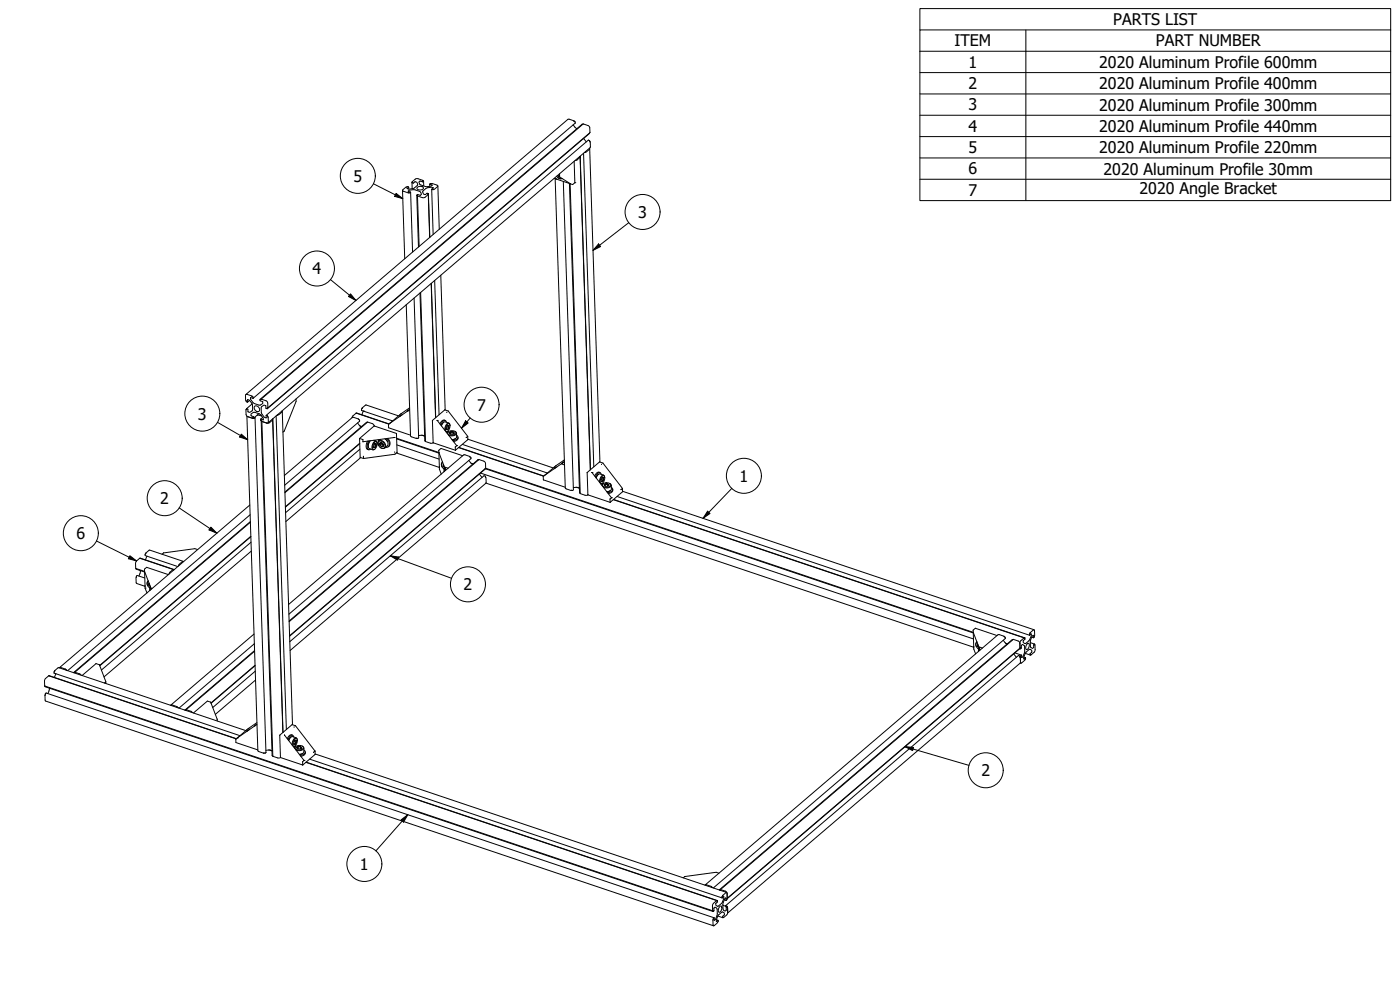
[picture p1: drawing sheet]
<svg xmlns="http://www.w3.org/2000/svg" width="420mm" height="297mm" viewBox="0 0 420 297" stroke-linecap="round" stroke-linejoin="round" font-family="sans-serif">
<!-- layer: Visible (ISO) -->
<g fill="none" stroke="#000" stroke-width=".3">
<path d="M172 37.5l1.2 1.1M172.6 36.9l-96.6 82.6M172.6 36.9v-.3l-.4-.4-1.8-.4-96.6 82.6M172.6 36.9h.1M174.7 37.3l-96.7 82.5M174.8 37.3h.1M174.8 37.3h-.1M175 37.2l-96.6 82.6M175 37.2l1.8 .7 .2 1.9-96.6 82.6M175 37.2h.1M176.9 39.9v.1M120.8 57.1l.7 20.5"/>
<path d="M122.6 57.8v.1M122.6 56.2l-.8-.1-1 1 .3 .3 1.5 .5M122.7 56.1v.6M123.2 57.7l-.7-.3 .4-.3a3.9 3.9 0 0 1 3.4 .6l.2 .6-.4 .3-.8-.2-.2 .2 .2 .2M123.2 57.7l-.6 .1M123.2 57.7l.6 17.9M123.6 54.8l.1 1.8M123.7 54.8l.3 .1 .6-.4 .5 .2 .3 .6a2.49 2.49 0 0 1-3.2 1.3l.4-.4M123.7 54.6v.1M125.1 58.6l.5 15.5M125.3 56.2l1-.3a.65 .65 0 0 1 .8 .6 1.14 1.14 0 0 1-2-.1zM125.3 58.8l.5 15.1"/>
<path d="M126.9 54.1v.2M127.1 54.3l-2.1-.7-1.3 .9v.3M127.1 54.3l-.2 .3-.8-.3-.4 .3 .2 .6 .4 .3a3.4 3.4 0 0 0 3.4 .1l-.7-.4M127.1 54.3l.1 1.5M128.4 58.3h.1M128.4 58.3l.1 .1M128.5 58.4l-1.3 .9-1.9-.5M128.5 58.4l.4 12.8M128.6 58.1l.4 13.1M129 55.3v.6M129 55.2l.7-.1 1.7 .6-1 1.1h-.8M129.6 56.8l.4 13.5"/>
<path d="M129.6 56.8h.1M129.6 56.8l.4-.5a2.5 2.5 0 0 0-3.2 1.3l.3 .6 .5 .2 .6-.4 .4 .1-.2 .2M131.4 55.8l.4 13M166.3 53.5l4.9 1.7M166.6 53.6l3 92.8 .3 .3 1.9 .5 .3-.2-3-92.6M166.8 53.7h.1M167.1 52.9l.2 .3a1.09 1.09 0 0 0 1.3 .3M167.5 52.8l.4 .3M167.5 53.3h.1M167.5 53.3l.6 .4 .6-.1M167.9 53l.1 .1M167.9 52.1v.8l-.6-.2 3.9 2.5"/>
<path d="M170.9 55.1l3 92.8 .2 .1M171.1 55.1l3 93 1.7 .5 .6-.1M171.2 55.2l.7 .2M171.9 55.4h.1M172.3 48.4l.2 6.4M172.5 54.8h.1M172.5 54.8l-.6 .6M174.1 46.9h.1M174.1 47.2l-1 .8-.5 .2M174.1 47.2l3.1 93.8M174.1 46.9v.1M174.1 47v.2"/>
<path d="M174.1 47l3.1 93.9M175.1 46l3.1 94.1M175.2 41.5l.7 1.1M176.9 40.1l-96.7 82.5M176.9 40v.1M176.9 44.5v.3l-1 .8-.5 .1M177 44.6l3 94M121.9 91.4l1.3 39.4 1.8 .7M124.3 89.4l1.3 41.9-.6 .2M126 87.9l1.5 44.4h.2M126.2 87.8l1.5 44.7M129.4 85l1.3 40.3"/>
<path d="M130.5 84.2l1.3 40.3M132.3 82.6l1.3 40.4M75.9 119.5l-.7-.2v.6a3.1 3.1 0 0 0 3 1.6l.7-.5-.1-.5-.8-.3 .1-.4h.3M75.9 119.5v-.4l-.3-.3-1.8-.4-.1 1.7 .6 .6M78.4 119.8l1.8 .7 .2 1.9-.2 .2M88.8 119.7l.1 .7-3.6 8.9-.4 .4M74 122.7l-.1 1.7 .5 .6M74 122.8l-.2 .1M74.1 124.9l3.3 100.3 .3 .3 1.9 .5 .2-.2-3.3-100.5M74.2 125h.2M74.3 120.7v-.8l.6 .2a2.74 2.74 0 0 1 .7 3.2l-.6 .4-.5-.1-.1-.8-.4-.1M74.4 125l1.4 .5 .1-.1"/>
<path d="M74.4 125l1.5 .5M74.9 120.1l-.6 .5M75.7 121.2l-1.7 1.4M75.9 125.4h.2v-.4l-.7-.2-.1-.5 .7-.5 .5-.1a2.71 2.71 0 0 1 2.5 2.2l-.7-.1M76 125.4l-.2 .1M76.4 125.2l.1 .1M76.5 121.8a1.07 1.07 0 0 1 1.1 .4 1.07 1.07 0 0 1 .1 1.2 1.06 1.06 0 0 1-1.2-.3 1.06 1.06 0 0 1 0-1.3zM76.5 125.3l-.2 .2h-.4M77.2 124.6l1.3 .2M77.7 124.1l-1.5 1.3M78.3 125.8v.3l.3 .4 1.4 .4M78.6 126.3l-.2-.1 3.3 100.5 .2 .1"/>
<path d="M78.6 126.4l3.3 100.5 1.7 .5 .6-.1M78.6 126.5h.1M78.6 126.5l1.4 .4M78.8 125.2l-.6 .6M79.9 124.6l96.6-82.5 .4 .1 .2 .4v1.7l-96.7 82.6M79.9 124.6l.4 .2 .2 .4v1.6l-.5 .1M80.2 122.6l-.4-.1v-.8l-.5-.2-.7 .5-.2 .4a2.58 2.58 0 0 0 1.4 3l.1-.8M81.8 125.7h.1M81.8 125.7v.3l-.9 .8-.9 .1M81.9 125.8l3 94M82.9 124.8l3 94.1M84.6 123.3v.3l-.9 .8-.5 .2"/>
<path d="M84.7 123.5l3.1 94M105.6 125.3l.3-.5 1-.8 9.8 3.3M107 124l9.8 3.2M107.3 126.9l1.2 1.1M107.9 131.6l.2 5.6M108 133l-22.4 19.1M108 133.1l-22.3 19.1M108 127.8l.5 .2M108 134.8l-22.3 19M108.1 137.2h.1M108.1 137.2l1 .4M108.3 137.3l-22.5 19.2"/>
<path d="M109 123.3h.1M109 123.3l-.4 1.1M109.1 136.9h.1M109.1 136.9v.7M110.2 126.8l-.2-.1-24.5 20.9M110.3 132.4a1.62 1.62 0 0 0 .3 2.5M110.7 132.3l-.5 1.5a.81 .81 0 0 0 .7 1.1l.3-.2M111.1 132.3l-.5 .9v1.1M111.1 132.3l-.4 .7-.2 1.2 .3 .4 1.1 .4M112.1 134.1l.5 .1M112.2 132.1l.6 .2M112.2 132.1h.1"/>
<path d="M112.3 133.4l.6 .2M112.3 127.8l-.3-.6-1.7-.6-24.8 21.2M112.3 132.8l.5-.3a1.48 1.48 0 0 1-.6 2.4l-.3-.2-.1-.7zM112.3 127.8h.1M112.3 127.8l6.7 2.2M112.3 127.8l-4.4 3.8M112.5 133.1h.3l.1 .5-.1-.5a.7 .7 0 0 0-.6 .5 .7 .7 0 0 0 .2 .7l.5-.7-.2 .2a.36 .36 0 0 1-.1 .4 .36 .36 0 0 1-.5 0M113.1 132.8l-.3-.5a1.91 1.91 0 0 0-.9 2.6l.6-.1M113.5 131.9l.1 .4M113.6 132.5a1.27 1.27 0 0 1 1.6 .4 1.27 1.27 0 0 1 0 1.6 1.43 1.43 0 0 1-1.6-2zM113.6 133.7a.96 .96 0 0 1 .1-1.5 .96 .96 0 0 1 1.5 .4 1.08 1.08 0 0 1 .6 1.1 1.08 1.08 0 0 1-.9 .9l-.8-.3M113.9 131.9v.2"/>
<path d="M114.1 132.9l.2-.1a.49 .49 0 0 0-.3 .5 .49 .49 0 0 0 .4 .5l.2 .2 .4-.2a.69 .69 0 0 1-.8 0 .69 .69 0 0 1-.1-.9zM114.1 134.2v.1M114.2 131.8l-.5 .5M114.5 132.8v.4l.6 .4M114.5 133.2l-.5 .4M114.7 133l-.3-.2 .6 .4v.6v-.5M115.1 133.6l-.5 .4M115.5 131.7l.6 .5 .4 1.1-.3 .5-.7 .6M115.7 131.8h.1M115.8 131.8l.5 .6M116 131.6a1.47 1.47 0 0 1 .9 1.3 1.47 1.47 0 0 1-.8 1.3h-.4M116.4 131.5l.5 .9a1.3 1.3 0 0 1-.4 1.6"/>
<path d="M117 127l-.4 .3v1.1l6.6 2.2M117 127h.1M118.3 131.3h.1M118.3 131.3l-9.4 1.3v-.7l-1-.3M118.3 131.2v.1M118.5 135.6h-.1M118.5 135.6v.1M118.5 136.3l-9.4 1.3M118.5 136.3h.1M119 130v.1M119 135.9l12.9 4.3M119 130.1l.2 5.6"/>
<path d="M119 131.5l12.7 4.3M119 131.7l12.7 4.3M119.1 133.5l12.7 4.3M119.2 135.7l-.7 .6M119.2 135.7h.1M119.6 124.8l-9.7-3.3-1.4 1.3v.4l9.3 3.1M119.9 124.6l-2.8 2.3M119.9 124.5v.1M120.3 124.7l-.4 .3M120.3 124.2h.1M120.3 124.2l-.4 .3M120.7 124.5l-.7 .4"/>
<path d="M122.5 123.2h.1M122.6 123.2l-5.6 3.8M122.6 123.1l-.4 .3M122.8 123l-.5 .4M122.9 122.4l-2.6 1.8M122.9 122.8l-.3 .4M125 131.5h.1M125.6 130.7l1.1-.1 .7 .2M126.6 130.6l.8 .3M127.7 132.5h.1M127.7 132.5l1.7 .5 .6-.2M130 132.8l6.7 2.3"/>
<path d="M130 132.8h.1M131.2 126.1h.1M131.2 126.1v.1M131.2 126.2h.1M131.2 126.2l5.9 7.5M131.7 135.1v.7M131.7 135.1l.6-.6 6.6 2.2M131.7 135.1h.1M131.7 135.8l.2 4.4M131.7 135.8h.1M131.7 135.8l2 5.1M132.3 134.5v.1"/>
<path d="M132.7 138.7l-.2 .7 .2 .7M132.9 138.8a1.19 1.19 0 0 0 .5 2M133 139.9v-.5v.5l.5 .5M133 139.9l.4 .3M133.1 139.3h.1M133.2 126.7l-.8 1M133.2 139.8l-.2 .1M133.5 123l-3.7 3.1 .2 6.7M133.5 123h.1M133.5 123l1 .3M133.6 126.1a1.19 1.19 0 0 0-1.6 1.1M134 126.7l-.3-.5h-.5l-.9 1.3"/>
<path d="M134.1 123.7h.1M134.1 128.1l.6 .2M134.2 127.4l.5-.3a1.45 1.45 0 0 1-.8 2.3l-.2-.8zM134.3 129.4l-.4 .2M134.4 127.7h.3v.6v-.6a.7 .7 0 0 0-.7 .5 .7 .7 0 0 0 .3 .7l.4-.6-.1 .1a.35 .35 0 0 1-.2 .4 .35 .35 0 0 1-.4 0l.4 .1M134.5 123.3h.1M134.5 123.3l5.9 7.6M134.5 129.6l-.3 .4M134.6 129.6a1.38 1.38 0 0 1 2.2 .4 1.63 1.63 0 0 1-2.4 0zM134.6 129.5l-.1 .1M134.7 126.9l-1.3-.3-.5 .4-.4 .8M135 127.4l-.4-.5-.5 .2-.5 1.2-.1 .8"/>
<path d="M135.3 129.6v.7M136 129.6l.3 .3zM136 129.6v.6M136.1 130.2l.2-.3a.71 .71 0 0 1-.7 .4 .71 .71 0 0 1-.6-.5l1-.2h-.2a.53 .53 0 0 0-.8 .5l.1 .1M136.5 129.4l.5 .5a1.61 1.61 0 0 1-2.3 .7M137 130v1.3l-.5 .4-.8 .2 1-.3M137 130.6a.85 .85 0 0 1 .4 1.1 .85 .85 0 0 1-1 .4l-.5 .1M137.1 133.7h.1M137.1 133.7l-.5 .4 .1 1M137.5 131.2l-.3 .8-1.1 .5M137.6 134.3l25.5 8.6M137.7 134.2l25.5 8.6"/>
<path d="M138.7 133.3l25.6 8.6M139.9 131.3h.1M140.4 130.9h.1M140.4 130.9l-.5 .4M140.4 130.9v1M140.4 131.9l-3.7 3.2M140.4 131.8l25.7 8.6M140.4 131.9h.1M140.7 138.2l1.2 1.1M141.3 137.6l-54.6 46.7M141.3 137.6v-.4l-.4-.3-1.8-.4-52.5 44.9M141.3 137.6h.1"/>
<path d="M141.4 139l.5 .2M143.6 138h-.2l-56.6 48.3M143.7 137.9l-56.9 48.6M143.8 137.9l1.8 .7 .1 1.9-58.8 50.3M143.8 137.9h-.1M166.8 139.8l-.4 .3M166.8 139.8h.1M169 138.8l-.5 .4 .9 .3M169 138.8l-5.5 3.8M169 138.8h.1M169 138.7l-.4 .4M169.2 138.6l-.5 .4"/>
<path d="M169.4 138l-2.6 1.8M169.4 138.5l-.4 .3M179.9 138.6h.1M179.9 138.6l-3.7 3.2M179.9 138.6l1 .3M180.5 139.3v.1M180.5 139.3h.1M180.9 138.9h.1M180.9 138.9l5.9 7.6M75 151.5l-57.1 48.8M75.1 154.4l-54.8 46.8M75.1 156.5l-53 45.3"/>
<path d="M75.1 156.7l-52.6 45M85.3 142.7l20.4-17.4 1.8 .4 .4 .3v.4l-22.5 19.2M131.9 140.1v.1M131.9 140.2v.6M131.9 140.1h.1M131.9 140.8l.5 1.4M131.9 140.8h.1M132.7 140.1h.1M133.1 140.6l.1 .1M133.2 140.7l.2 .1M133.5 140.4l-.2 1.1M133.5 140.5l-.2 1"/>
<path d="M133.6 140.2l.1 .7M133.7 140.9h.1M133.7 140.2l.8 .3M133.7 140.2h-.1M133.7 140.9v.3M143.9 142.2l.8 1.1M144.2 141.9l147.9 49.8M145.8 140.5l146.3 49.2M145.8 145l146.4 49.2M163 143l.1 1M163 143h.1M163.1 144l6.5 2.2"/>
<path d="M163.1 144h.1M163.5 142.6l-.5 .4M166.3 140.2h.1M166.4 140.1l-2.9 2.5M166.7 140.3l-.4 .3M167.1 140.1l-.6 .4M173 146.2l.9 .2-.8-.2-1 .1M176.2 141.8l.2 6.7M176.2 141.8h.1M176.4 148.5l6.7 2.2M176.4 148.5h.1M177.6 141.8h.1"/>
<path d="M177.7 141.8h.1M177.7 141.8l5.8 7.5M179.6 142.3l-.7 1.1M180 141.8a1.19 1.19 0 0 0-1.5 1M180.4 142.3l-.3-.5a1.36 1.36 0 0 0-1.4 1.3M180.5 143.7l.7 .2M180.6 143l.5-.3a1.45 1.45 0 0 1-.8 2.4l-.2-.9zM180.8 145l-.5 .2M180.8 143.3h.3l.1 .6-.1-.6a.7 .7 0 0 0-.6 .5 .7 .7 0 0 0 .2 .8l.5-.7-.2 .1a.35 .35 0 0 1-.1 .4 .35 .35 0 0 1-.5 0l.4 .1M180.9 145.3a1.54 1.54 0 0 1 2.4 .2 1.5 1.5 0 0 1-2.5 0zM181.1 145.1l-.4 .6M181.1 142.6l-1.3-.4-.5 .4-.4 .8"/>
<path d="M181.4 143l-.3-.5-.5 .3-.5 .7-.2 1.2M181.6 145.2l.1 .7M182.3 145.2v.7M182.6 145.8l.1-.3-.4-.3 .4 .1a.66 .66 0 0 1-.6 .6 .66 .66 0 0 1-.7-.4l.9-.3-.2 .1a.41 .41 0 0 0-.5 0 .41 .41 0 0 0 0 .5M183 145.1h.1a.56 .56 0 0 1 .4 .6 .56 .56 0 0 1-.5 .5l-.7 .2-1.2-.2M183.1 150.7h.1M183.2 147.2l-1.1 .4M183.5 145.6l-.1 1.4-.5 .3-.8 .2M183.5 146.2a.85 .85 0 0 1 .3 1.1 .85 .85 0 0 1-1 .5h-.5M183.5 149.3h.1M183.5 149.4h.1M183.5 149.4l-.4 .3v1"/>
<path d="M183.9 146.8l-.2 .8-1.1 .5M184.1 149.9l123.3 41.5M184.1 149.9l123.5 41.5M185.2 149l123.8 41.6M186.4 146.9h.1M186.8 146.5v.1M186.8 146.5l-.4 .4M186.8 146.6v.9l-3.7 3.2M186.8 147.4l123.5 41.6M40.8 170.6l.1 .2 2.5 .8M41.9 167.5l-1.1 1.2-.1 1.8 2.7 .9M41.9 167.5h.1"/>
<path d="M41.9 167.5l10.1 3.4M42.1 171.2l-.4 1.6M42.1 167.5h.1M42.2 167.5h-.1M42.2 167.5l10 3.4M43.4 170.8v.6M43.4 170.8l.6-.6 6.5 2.2M43.4 170.8h.1M43.4 171.4l1.9 5.1M43.4 171.4h.1M43.4 171.5l.1 4.3M43.4 173.4l-2.2-.7-.4 .6 .2 1.8 2.5 .8"/>
<path d="M43.5 175.8h.1M43.5 175.8v.7M43.5 176.5h.1M43.5 176.5l.6 1.4M44.1 166.9l-.5 1.1M44.4 174.4l-.3 .6 .2 .8M44.5 174.5a1.19 1.19 0 0 0 .5 2l-.2-.2M44.7 175.6v-.6v.6l.4 .4M44.7 175.6l.4 .2M44.7 175h.1M44.9 175.5l-.2 .1M45.2 176.1l-.3 1.1"/>
<path d="M45.2 176.2l-.2 1M45.3 176.5h.1M45.3 176.5v.3M49.1 165.9l-.5 .4M49.1 165.9h.1M52 170.9l-1 .8-.3 .6M52 170.9l.2 .1M55 168.4l-10.1-3.4-1.3 1.3v.4l9.8 3.3M55.1 168.5h-.4l-.9 .8-.2 .5M59.3 164.9l-.8-.3-9.4 1.3M75.3 160.9l-45.4 38.8M75.3 161l-45.4 38.8"/>
<path d="M75.3 162.7l-44.9 38.3M75.4 165.3l-44.2 37.8M28.8 199.1l1 .4 2 5.1M28.8 199.1h.1M28.8 199.1l-4.2 3.6M76.2 190.2l-24.9 21.4M76.3 193.1l-22.6 19.4M76.4 195.2l-20.9 17.8M76.4 195.4l-20.5 17.5M76.5 199.6l-13.2 11.3M76.5 199.7l-13.1 11.3M87 192.5l58.3-49.8 .3 .2 .2 .4v1.7l-58.7 50.2"/>
<path d="M292.1 189.1v.7M292.1 189.1h.1M292.1 189.8l.1 4.3M292.1 189.7v.1M292.1 189.9l-146.5-49.3-58.7 50.3M292.1 189.8l1.9 5M292.2 194.1v.6M292.2 194.1h.1M292.2 194.7l.6 1.5M292.2 194.7h.1M292.7 188.5h.1M292.7 188.5l-.6 .6"/>
<path d="M292.7 188.5l6.5 2.2M293.1 192.7l-.3 .6 .2 .7M293.2 192.7a1.19 1.19 0 0 0 .5 2l-.2-.1M293.4 193.9v-.6v.6l.4 .4M293.4 193.9l.4 .2M293.4 193.3h.1M293.5 194.6h.1M293.6 193.7l-.2 .2M293.9 194.4l-.3 1.1 .3-1M294 194.2v.6M294 194.2h.1M294 194.2l.8 .2"/>
<path d="M294 194.8v.3M301.1 192.1l1.1 1.1M301.8 193l.5 .2M303.8 191.9l-87.9 75.1M303.8 191.9h.1M303.8 191.9l.2 .1M304.1 191.8l-87.9 75.1M304.1 191.8l1.7 .6 .3 .6M304.1 191.8h.1M304.2 196.2l.8 1M304.6 195.9l2 .7M306.1 193l.2 1.7"/>
<path d="M306.1 193v1.4M306.1 194.4l-87.8 75.1-.1-1.4M306.1 194.4h.1M306.2 198.9l.2 .1M306.3 194.7l-.3-.1-87.9 75.1M306.3 198.7l-.1-1.5-.2-.4-.4-.1-87.8 75.1M306.3 198.7l-87.9 75.3M306.3 194.7l.2-.2v-.8l.3-.3 .5 .3 .2 .3a3.7 3.7 0 0 1-.8 3.3l-.1-.7M306.6 196.6l-.4 .6 .1 1.5M307.3 197.1l.5 .2M307.3 191.4l-1 1-.2 .6M307.5 191.4h-.2"/>
<path d="M307.7 196l1.5 .5M307.7 197.3l.1 .1M307.8 197.4l-.2 .7-1.1 .9-.2-.3M308.3 193.1l.3-.1a1.1 1.1 0 0 1-.6 1.9l-.2-.8zM309 190.6h.1M309 190.6l.2-.8 1.2-.8 .1 1.7-.3 .6M309 190.6l.5-.4v.6a3 3 0 0 1-1.9 2.3l-.5-.3v-.5l.5-.5-.1-.4M309.2 196.5l-.1-.4 .6-.4-.1-.5-.4-.4-.3 .1a3.2 3.2 0 0 0-1.6 2.8l.4-.4M309.2 192.8l1.3 .4M309.3 196.5h.1M309.3 196.4h.1M309.3 196.4l-.1 .1"/>
<path d="M309.6 191.2l.5 .2M310.1 190.6h.1M310.1 190.6l-.4 .3a4 4 0 0 0-.3 3.4l.4 .3 .4-.3v-.8l.2-.2M310.1 190.6v.7M310.1 191.3h.1M310.4 193.3h.1M310.5 193.3l.1 2.1-1.2 1M310.5 193.4l.1 .1M13.4 205.8h.1M13.4 205.8l200.5 67.5M13.5 208.6l.2 1.7 200.4 67.5M13.5 208.6l.4-.7 200.4 67.5"/>
<path d="M13.5 205.9v.1M13.5 208.6h.1M13.5 206h.1M13.5 206l200.5 67.5M14.6 202.8l-1.2 1.1v1.9M14.6 202.8h.1M14.6 202.8l56.3 18.9M14.8 206.5l-.4 1.6M14.8 202.8l56.2 18.8M14.8 202.8h.1M16.4 201.2l-.1 .8 55.7 18.7M16.5 201.2l1.1-.9 56.2 18.9"/>
<path d="M16.5 201.2h-.1M16.8 202.1h.1M16.8 202.1l-.5 1.2M17.8 200.4l.4-.1 1.5 .5 .3 .3M20 201.1h.1M22.1 201.8l.4-.1 1.4 .5 .5 .4M22.1 201.8h.1M31.3 204.9l.5-.3v.5M51.2 211.6l.4-.1 1.5 .5 .4 .4M55.5 213.1h.1M55.9 212.9l1.4 .5 .5 .4M55.9 212.9l-.4 .2"/>
<path d="M63.2 210.7l-1-.3-4.2 3.5M63.2 210.7h.1M63.2 210.7l2 5.1M65.2 215.8h.1M65.2 215.8v.5M74.1 219h.1M74.4 219.1l-.3 .3M74.5 218.6h.1M74.5 218.6l-3.2 2.8M74.8 218.9l-.6 .5M76.6 201.4l-12.8 10.9M76.6 217.7l-5.4 3.7"/>
<path d="M76.7 217.6l-.1 .1M76.7 217.6h.1M76.7 204l-12.1 10.3M76.7 217.5l-.4 .4M77 217.4l-.6 .4M77.1 216.8l-2.6 1.8M77.1 217.3l-.4 .3M88.3 218.1v.1M88.3 218.1h.1M88.7 217.7v.1M88.7 217.7l-1-.3-3.7 3.2M88.7 217.8l5.8 7.6"/>
<path d="M70.8 221.8v1l6.6 2.2M70.8 221.8h.1M71.2 221.4h.1M71.2 221.4l-.4 .4M79.8 225.1l1.1-.1 .7 .2M80.8 225l.8 .3M84 220.6l.2 6.7M84 220.6h.1M84.2 227.3h.1M84.2 227.3l6.6 2.2M85.4 220.6h.1M85.4 220.6l5.8 7.6"/>
<path d="M87.4 221.1l-.8 1.1M87.8 220.6a1.19 1.19 0 0 0-1.6 1M88.2 221.1l-.3-.5h-.5l-1 1.3M88.2 223.2l.4 .1M88.3 222.5l.6 .2M88.4 221.8l.4-.3a1.45 1.45 0 0 1-.7 2.4l-.2-.9zM88.5 223.8l-.4 .2M88.5 222.1h.4v.6v-.6a.7 .7 0 0 0-.7 .5 .7 .7 0 0 0 .3 .8l.4-.7-.3 .6-.4-.1M88.7 224a1.38 1.38 0 0 1 2.3 .5 1.63 1.63 0 0 1-2.5 0zM88.8 223.9l-.4 .6M88.9 221.4l-1.4-.4-.5 .4-.3 .8M89.2 221.8l-.4-.4-.5 .2-.6 1.1v.8"/>
<path d="M89.5 224v.7M90.2 224l.3 .4zM90.2 224v.6M90.3 224.6l.2-.2a.71 .71 0 0 1-.7 .3 .71 .71 0 0 1-.7-.5l1.1-.2-.2 .1a.53 .53 0 0 0-.8 .4l.1 .1M90.7 223.9h.1a.56 .56 0 0 1 .4 .6 .56 .56 0 0 1-.4 .5l-.8 .2-1.2-.2M90.8 229.5h.1M90.9 226l-1 .4M91.2 224.4v1.4l-.5 .4-.9 .1M91.2 225a.74 .74 0 0 1 .4 .8 .74 .74 0 0 1-.7 .6l-.8 .3M91.2 228.2h.1M91.2 228.2l-.4 .4v.9M91.6 225.6l-.2 .8-1.1 .5"/>
<path d="M91.8 228.7l123.3 41.5M91.9 228.7l123.4 41.5M92.9 227.8l123.8 41.6M94.5 225.4l-.4 .3M94.5 225.4h.1M94.5 225.4l.1 1-3.7 3.1M94.6 226.2l123.5 41.6M205.5 263l-.4 .4M205.5 263h.1M211.6 265.6l.4-.1 1.4 .5M211.6 265.5l87.9-75 1.8 .4 .4 .3v.4l-87.6 74.8M213.4 266h.1"/>
<path d="M213.5 266l.3 .3M213.9 273.2l.1 .3M213.9 273.2v.1M214 276.1v1.4l.2 .3 1.1-.9 .2-.8M214 276v.1M214 273.5l.3-.2v-.8l.3-.3 .5 .3 .1 .3a3.7 3.7 0 0 1-.8 3.3l-.1-.7-.3 .6M215 276l.5 .1M215.1 270.3h.1M215.1 270.3l-1.2 1.1v1.9M215.4 274.9l1.5 .4M215.8 262l-.9-.3-9.4 1.3M215.9 267h.1"/>
<path d="M216 267h-.1M216 267h.2M216.1 271.9l.2-.1a1.11 1.11 0 0 1-.6 1.9l-.1-.8zM216.2 266.9v.1M216.3 266.9l1.4 .5 .5 .5M216.3 266.9h-.1M216.9 275.3v-.4l.5-.4v-.5l-.5-.4-.3 .1a3.2 3.2 0 0 0-1.6 2.8l.5-.4M216.9 271.6l1.3 .5M217 275.3h.1M217.2 269v.1M217.2 269.1v.5a3 3 0 0 1-1.9 2.3l-.5-.3v-.5l.5-.5v-.4l-.2 .1M217.4 270l.5 .2"/>
<path d="M217.7 271.9h.4l.1 .1M217.9 270.2l-.1-.8-.3 .3a4.1 4.1 0 0 0-.4 3.4l.5 .3 .3-.3 .1-.8 .2-.2M218.2 272.1v.2M218.2 268.1l-.2-.3-1.1 .8-.2 .8 .5-.4M218.2 268.1l.1 1.4-.4 .7M218.2 272.3l.2 1.4M218.2 272.2l.1 .1M218.3 272.3h.1M218.4 272.3v1.4M218.4 273.7l-.3 .8-1.2 .8"/>
</g>
<!-- layer: Symbol (ISO) -->
<g fill="none" stroke="#000" stroke-width=".3">
<path d="M276.1 9v-6.4h141.3v6.4M276.1 15.4h141.3M307.9 9v51.2M417.4 9h-141.3v6.4M417.4 9v51.2h-141.3v-44.8M276.1 21.8h141.3M276.1 28.2h141.3M276.1 34.6h141.3M112.1 55.1l8.8 4.5M118.9 58l2 1.6-2.5-.7zM276.1 41h141.3M276.1 47.4h141.3"/>
<path d="M276.1 53.8h141.3M179.6 73.2l.7 .8-2.3 1.1zM188.7 66.8l-10.7 8.3M99.2 83.9l7.6 6.3M105.2 88.2l1.6 2-2.2-1.2zM65.3 126.7l9 5.2M72.4 130.3l1.9 1.6-2.4-.8zM139.7 126.3l.8 .6-2 1.6zM141.1 125.4l-2.6 3.1M53.8 152.4l11.3 7.6M63.3 158.2l1.8 1.8-2.4-1zM212.4 153.4l.7 .7-2.1 1.4z"/>
<path d="M219.6 146.5l-8.6 9M28.9 162.3l12.1 6M39 166.7l2 1.6-2.5-.7zM117.1 166.8l2.6 .3-.4 1zM117.1 166.8l18.4 6.7M271.6 224l2.6 .3-.3 .9zM271.6 224l19.2 5.6M120.4 246l2-1.5-1.3 2.2zM122.4 244.5l-9.6 10.8"/>
<circle cx="107.4" cy="52.8" r="5.3"/>
<circle cx="192.8" cy="63.6" r="5.3"/>
<circle cx="95.1" cy="80.6" r="5.3"/>
<circle cx="60.7" cy="124.1" r="5.3"/>
<circle cx="144.5" cy="121.4" r="5.3"/>
<circle cx="24.3" cy="160" r="5.3"/>
<circle cx="49.4" cy="149.5" r="5.3"/>
<circle cx="223.3" cy="142.8" r="5.3"/>
<circle cx="140.4" cy="175.3" r="5.3"/>
<circle cx="295.8" cy="231.1" r="5.3"/>
<circle cx="109.4" cy="259.2" r="5.3"/>
</g>
<g fill="#000">
<path d="M118.9 58l2 1.6-2.5-.7z" fill-rule="evenodd"/>
<path d="M179.6 73.2l.7 .8-2.3 1.1z" fill-rule="evenodd"/>
<path d="M105.2 88.2l1.6 2-2.2-1.2z" fill-rule="evenodd"/>
<path d="M72.4 130.3l1.9 1.6-2.4-.8z" fill-rule="evenodd"/>
<path d="M139.7 126.3l.8 .6-2 1.6z" fill-rule="evenodd"/>
<path d="M63.3 158.2l1.8 1.8-2.4-1z" fill-rule="evenodd"/>
<path d="M212.4 153.4l.7 .7-2.1 1.4z" fill-rule="evenodd"/>
<path d="M39 166.7l2 1.6-2.5-.7z" fill-rule="evenodd"/>
<path d="M117.1 166.8l2.6 .3-.4 1z" fill-rule="evenodd"/>
<path d="M271.6 224l2.6 .3-.3 .9z" fill-rule="evenodd"/>
<path d="M120.4 246l2-1.5-1.3 2.2z" fill-rule="evenodd"/>
</g>
<g font-size="4.8">
<text x="334.1" y="7.5">PARTS LIST</text>
<text x="286.5" y="13.9">ITEM</text>
<text x="346.9" y="13.9">PART NUMBER</text>
<text x="290.7" y="20.3">1</text>
<text x="329.9" y="20.4">2020 Aluminum Profile 600mm</text>
<text x="290.7" y="26.8">2</text>
<text x="329.9" y="26.8">2020 Aluminum Profile 400mm</text>
<text x="290.7" y="33.1">3</text>
<text x="329.9" y="33.2">2020 Aluminum Profile 300mm</text>
<text x="290.7" y="39.5">4</text>
<text x="329.9" y="39.6">2020 Aluminum Profile 440mm</text>
<text x="290.7" y="45.9">5</text>
<text x="329.9" y="46">2020 Aluminum Profile 220mm</text>
<text x="290.7" y="52.3">6</text>
<text x="331.2" y="52.4">2020 Aluminum Profile 30mm</text>
<text x="106.1" y="54.5">5</text>
<text x="290.7" y="58.7">7</text>
<text x="342" y="58.3">2020 Angle Bracket</text>
<text x="191.5" y="65.4">3</text>
<text x="93.8" y="82.3">4</text>
<text x="59.4" y="125.9">3</text>
<text x="143.2" y="123.2">7</text>
<text x="221.9" y="144.5">1</text>
<text x="48.1" y="151.3">2</text>
<text x="22.9" y="161.8">6</text>
<text x="139.1" y="177.1">2</text>
<text x="294.5" y="232.9">2</text>
<text x="108" y="261">1</text>
</g>
</svg>
